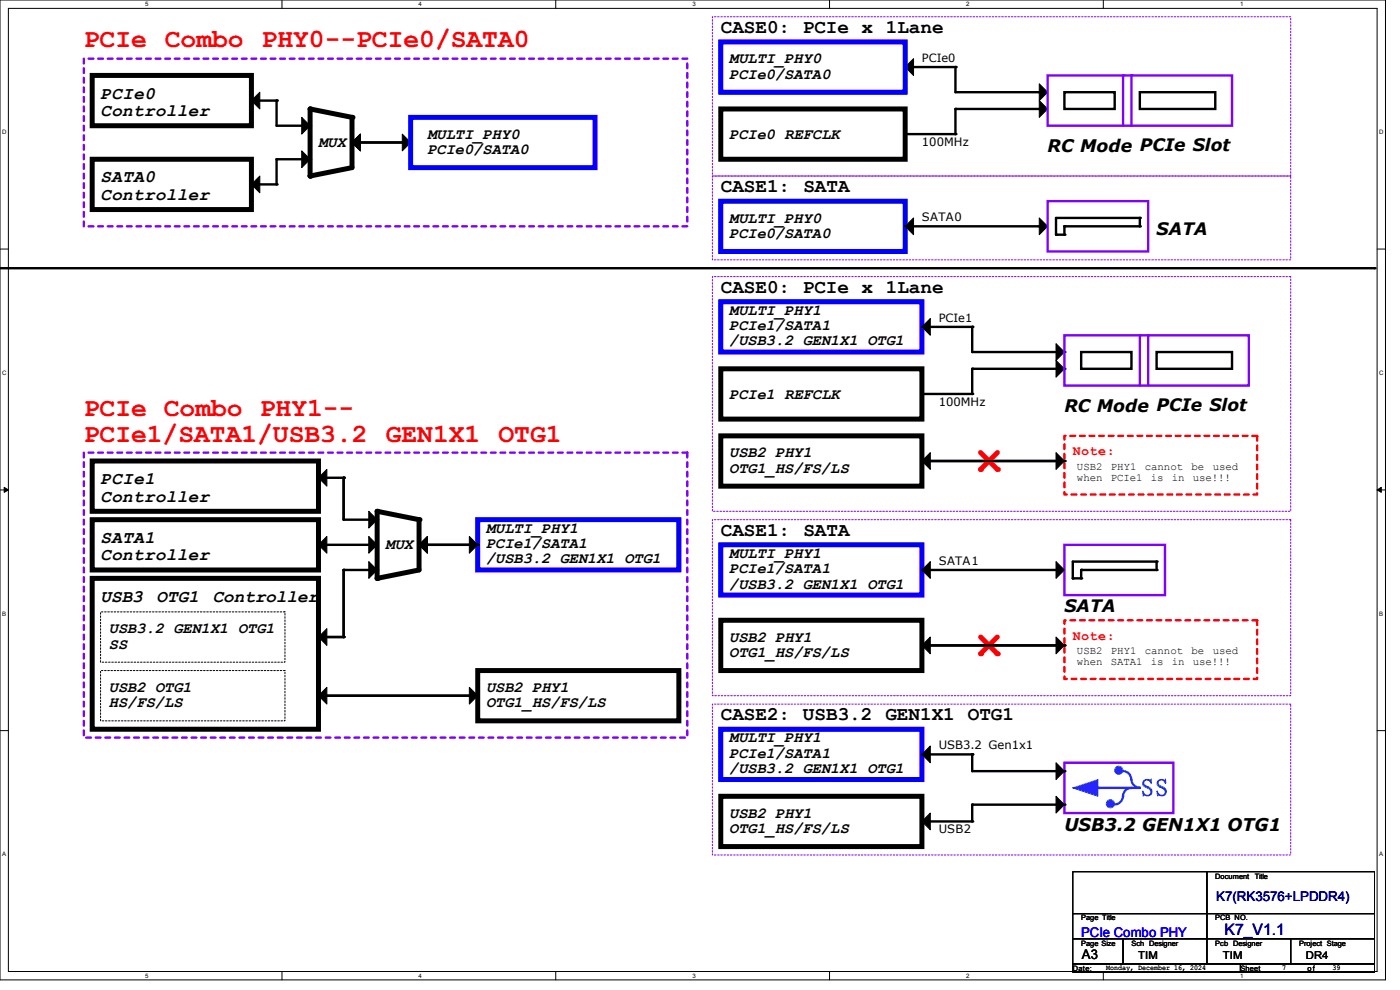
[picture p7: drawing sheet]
<svg xmlns="http://www.w3.org/2000/svg" width="297mm" height="210mm" viewBox="0 0 297 210" stroke-linecap="round" stroke-linejoin="round" font-family="sans-serif">
<g fill="none" stroke="#000" stroke-width=".21">
<path d="M0 0h293.9v207.9h-293.9zM1.8 1.8h290.3v204.3h-290.3zM59.8 0v1.8M117.9 0v1.8M176 0v1.8M192 14.2l1.8-1.8v3.6zM234.1 0v1.8M0 52.8h1.8M292.1 52.8h1.8M0 103.9h1.8M.9 103.4l.9 .5-.9 .5zM292.1 103.9l.9-.5v1z"/>
<path d="M292.1 103.9h1.8M0 155h1.8M292.1 155h1.8M59.8 206.1v1.8M117.9 206.1v1.8M176 206.1v1.8M234.1 206.1v1.8"/>
</g>
<g fill="#000">
<path d="M.9 103.4l.9 .5-.9 .5zM292.1 103.9l.9-.5v1z"/>
<path d="M192 14.2l1.8-1.8v3.6z" fill-rule="evenodd"/>
</g>
<path d="M151.1 3.6h122.7v33.7h-122.7zM151.1 37.3h122.7v17.8h-122.7zM151.1 58.7h122.7v49.8h-122.7zM151.1 110.2h122.7v37.4h-122.7zM151.1 149.4h122.7v32h-122.7z" fill="none" stroke="#8000ff" stroke-width=".21" stroke-dasharray=".3 .3"/>
<path d="M17.8 12.4h128v35.6h-128zM17.8 96h128v60.5h-128z" fill="none" stroke="#8000ff" stroke-width=".51" stroke-dasharray="1 1"/>
<path d="M225.8 92.5h40.9v12.4h-40.9zM225.8 131.6h40.9v12.4h-40.9z" fill="none" stroke="#f00" stroke-width=".51" stroke-dasharray="1 1"/>
<path d="M65.8 23.1v14.2l8.9-1.7v-10.7" fill="none" stroke="#000" stroke-width="1.1"/>
<g fill="#000">
<circle cx="65.8" cy="37.3" r=".53"/>
<circle cx="74.7" cy="24.9" r=".53"/>
</g>
<path d="M238.3 16v10.7" fill="none" stroke="#8000ff" stroke-width=".51"/>
<circle cx="238.3" cy="16" r=".25" fill="#8000ff"/>
<path d="M240 16v10.7" fill="none" stroke="#8000ff" stroke-width=".51"/>
<circle cx="240" cy="16" r=".25" fill="#8000ff"/>
<path d="M192 14.2h10.7v5.4h17.8M53.3 21.3h5.4v5.4h7.1M65.8 33.8h-7.1v5.3h-5.4M74.7 30.2h12.4M220.5 23.1h-17.8v5.3h-10.7M0 56.9h291.6M192 48h28.5M224 46.2h17.8v1.8h-16v1.8h-1.8z" fill="none" stroke="#000" stroke-width=".51"/>
<g fill="#000">
<circle cx="202.7" cy="14.2" r=".25"/>
<circle cx="220.5" cy="19.6" r=".25"/>
<circle cx="58.7" cy="39.1" r=".25"/>
<circle cx="58.7" cy="21.3" r=".25"/>
<circle cx="58.7" cy="33.8" r=".25"/>
<circle cx="65.8" cy="23.1" r=".53"/>
<circle cx="65.8" cy="33.8" r=".25"/>
<circle cx="65.8" cy="26.7" r=".25"/>
<circle cx="87.1" cy="30.2" r=".25"/>
<circle cx="202.7" cy="28.4" r=".25"/>
<circle cx="202.7" cy="23.1" r=".25"/>
<circle cx="220.5" cy="23.1" r=".25"/>
<circle cx="220.5" cy="48" r=".25"/>
<circle cx="224" cy="49.8" r=".25"/>
<circle cx="225.8" cy="49.8" r=".25"/>
<circle cx="225.8" cy="48" r=".25"/>
<circle cx="241.8" cy="46.2" r=".25"/>
<circle cx="241.8" cy="48" r=".25"/>
<circle cx="291.6" cy="56.9" r=".25"/>
</g>
<g fill="#000">
<path d="M220.5 17.8l1.7 1.8-1.7 1.7z" fill-rule="evenodd"/>
<path d="M53.3 21.3l1.8-1.7v3.5z" fill-rule="evenodd"/>
<path d="M53.3 39.1l1.8-1.8v3.6z" fill-rule="evenodd"/>
<path d="M64 24.9l1.8 1.8-1.8 1.7z" fill-rule="evenodd"/>
<path d="M64 32l1.8 1.8-1.8 1.8z" fill-rule="evenodd"/>
<path d="M74.7 30.2l1.8-1.8v3.6z" fill-rule="evenodd"/>
<path d="M74.7 30.2l1.8-1.8v3.6z" fill-rule="evenodd"/>
<path d="M74.7 30.2l1.8-1.8v3.6z" fill-rule="evenodd"/>
<path d="M85.3 28.4l1.8 1.8-1.8 1.8z" fill-rule="evenodd"/>
<path d="M220.5 21.3l1.7 1.8-1.7 1.8z" fill-rule="evenodd"/>
<path d="M192 48l1.8-1.8v3.6z" fill-rule="evenodd"/>
<path d="M220.5 46.2l1.7 1.8-1.7 1.8z" fill-rule="evenodd"/>
<path d="M197.4 67.6v3.5l-1.8-1.8z" fill-rule="evenodd"/>
</g>
<path d="M220.5 17.8l1.7 1.8-1.7 1.7zM53.3 21.3l1.8-1.7v3.5zM53.3 39.1l1.8-1.8v3.6zM64 24.9l1.8 1.8-1.8 1.7zM64 32l1.8 1.8-1.8 1.8zM74.7 30.2l1.8-1.8v3.6zM85.3 28.4l1.8 1.8-1.8 1.8zM220.5 21.3l1.7 1.8-1.7 1.8zM192 48l1.8-1.8v3.6zM220.5 46.2l1.7 1.8-1.7 1.8zM197.4 67.6v3.5l-1.8-1.8z" fill="none" stroke="#000" stroke-width=".21"/>
<path d="M19.6 16h33.7v10.7h-33.7zM19.6 33.8h33.7v10.6h-33.7zM65.8 23.1l8.9 1.8M152.9 23.1h39.1v10.7h-39.1zM152.9 78.2h42.7v10.7h-42.7zM19.6 97.8h48v10.7h-48zM152.9 92.5h42.7v10.6h-42.7zM19.6 110.2h48v10.7h-48zM19.6 122.7h48v32h-48zM152.9 131.6h42.7v10.6h-42.7zM101.3 142.2h42.7v10.7h-42.7zM152.9 168.9h42.7v10.7h-42.7z" fill="none" stroke="#000" stroke-width="1.1"/>
<path d="M152.9 8.9h39.1v10.7h-39.1zM87.1 24.9h39.1v10.7h-39.1zM152.9 42.7h39.1v10.6h-39.1zM152.9 64h42.7v10.7h-42.7zM101.3 110.2h42.7v10.7h-42.7zM152.9 115.6h42.7v10.6h-42.7zM152.9 154.7h42.7v10.7h-42.7z" fill="none" stroke="#00f" stroke-width="1.1"/>
<path d="M21.3 129.8h39.2v10.7h-39.2zM21.3 142.2h39.2v10.7h-39.2z" fill="none" stroke="#000" stroke-width=".21" stroke-dasharray=".3 .3"/>
<path d="M241.8 71.1v10.7" fill="none" stroke="#8000ff" stroke-width=".51"/>
<circle cx="241.8" cy="71.1" r=".25" fill="#8000ff"/>
<path d="M243.6 71.1v10.7" fill="none" stroke="#8000ff" stroke-width=".51"/>
<circle cx="243.6" cy="71.1" r=".25" fill="#8000ff"/>
<path d="M195.6 69.3h10.6v5.4h19.6M225.8 78.2h-19.6v5.4h-10.6M67.6 101.3h5.3v8.9h7.1M69.3 115.6h8.9M88.9 115.6h12.4M227.6 119.1h17.8v1.8h-16v1.8h-1.8zM80 120.9h-7.1v14.2h-5.3M195.6 120.9h28.4M67.6 147.6h33.7" fill="none" stroke="#000" stroke-width=".51"/>
<g fill="#000">
<circle cx="206.2" cy="78.2" r=".25"/>
<circle cx="206.2" cy="69.3" r=".25"/>
<circle cx="225.8" cy="78.2" r=".25"/>
<circle cx="225.8" cy="74.7" r=".25"/>
<circle cx="206.2" cy="83.6" r=".25"/>
<circle cx="72.9" cy="101.3" r=".25"/>
<circle cx="78.2" cy="115.6" r=".25"/>
<circle cx="80" cy="108.5" r=".53"/>
<circle cx="80" cy="110.2" r=".25"/>
<circle cx="88.9" cy="110.2" r=".53"/>
<circle cx="101.3" cy="115.6" r=".25"/>
<circle cx="245.4" cy="119.1" r=".25"/>
<circle cx="72.9" cy="135.1" r=".25"/>
<circle cx="72.9" cy="120.9" r=".25"/>
<circle cx="80" cy="122.7" r=".53"/>
<circle cx="80" cy="120.9" r=".25"/>
<circle cx="224" cy="120.9" r=".25"/>
<circle cx="227.6" cy="122.7" r=".25"/>
<circle cx="229.4" cy="120.9" r=".25"/>
<circle cx="229.4" cy="122.7" r=".25"/>
<circle cx="245.4" cy="120.9" r=".25"/>
<circle cx="101.3" cy="147.6" r=".25"/>
</g>
<g fill="#000">
<path d="M224 72.9l1.8 1.8-1.8 1.8z" fill-rule="evenodd"/>
<path d="M224 76.5l1.8 1.7-1.8 1.8z" fill-rule="evenodd"/>
<path d="M69.3 99.6v3.5l-1.7-1.8z" fill-rule="evenodd"/>
<path d="M69.3 113.8v3.5l-1.7-1.7z" fill-rule="evenodd"/>
<path d="M78.2 108.5l1.8 1.7-1.8 1.8z" fill-rule="evenodd"/>
<path d="M78.2 113.8l1.8 1.8-1.8 1.7z" fill-rule="evenodd"/>
<path d="M90.7 113.8v3.5l-1.8-1.7z" fill-rule="evenodd"/>
<path d="M90.7 113.8v3.5l-1.8-1.7z" fill-rule="evenodd"/>
<path d="M99.6 113.8l1.7 1.8-1.7 1.7z" fill-rule="evenodd"/>
<path d="M69.3 133.3v3.6l-1.7-1.8z" fill-rule="evenodd"/>
<path d="M78.2 119.1l1.8 1.8-1.8 1.8z" fill-rule="evenodd"/>
<path d="M197.4 119.1v3.6l-1.8-1.8z" fill-rule="evenodd"/>
<path d="M224 119.1l1.8 1.8-1.8 1.8z" fill-rule="evenodd"/>
<path d="M69.3 145.8v3.6l-1.7-1.8z" fill-rule="evenodd"/>
<path d="M99.6 145.8l1.7 1.8-1.7 1.8z" fill-rule="evenodd"/>
<path d="M197.4 158.2v3.6l-1.8-1.8z" fill-rule="evenodd"/>
</g>
<g fill="none" stroke="#000" stroke-width=".21">
<path d="M224 72.9l1.8 1.8-1.8 1.8zM224 76.5l1.8 1.7-1.8 1.8zM69.3 99.6v3.5l-1.7-1.8zM69.3 113.8v3.5l-1.7-1.7zM78.2 108.5l1.8 1.7-1.8 1.8zM78.2 113.8l1.8 1.8-1.8 1.7zM78.2 119.1l1.8 1.8-1.8 1.8zM90.7 113.8v3.5l-1.8-1.7zM99.6 113.8l1.7 1.8-1.7 1.7zM197.4 119.1v3.6l-1.8-1.8zM224 119.1l1.8 1.8-1.8 1.8zM69.3 133.3v3.6l-1.7-1.8z"/>
<path d="M69.3 145.8v3.6l-1.7-1.8zM99.6 145.8l1.7 1.8-1.7 1.8zM197.4 158.2v3.6l-1.8-1.8z"/>
</g>
<path d="M80 108.5l8.9 1.7v10.7l-8.9 1.8z" fill="none" stroke="#000" stroke-width="1.1"/>
<path d="M222.2 16h39.2v10.7h-39.2zM222.2 42.7h21.4v10.6h-21.4zM225.8 71.1h39.1v10.7h-39.1zM225.8 115.6h21.3v10.6h-21.3zM225.8 161.8h23.1v10.7h-23.1z" fill="none" stroke="#8000ff" stroke-width=".51"/>
<circle cx="237.3" cy="163.4" r=".87" fill="#0080ff"/>
<circle cx="237.3" cy="163.4" r=".87" fill="none" stroke="#0080ff" stroke-width=".21"/>
<path d="M224 161.8l1.8 1.8-1.8 1.8z" fill-rule="evenodd" fill="#000"/>
<path d="M224 161.8l1.8 1.8-1.8 1.8z" fill="none" stroke="#000" stroke-width=".21"/>
<path d="M238.3 163.6a1.76 1.76 0 0 1 1.7 1.8M240 165.4a1.76 1.76 0 0 0 1.8 1.7h-8.9" fill="none" stroke="#0080ff" stroke-width=".51"/>
<path d="M195.6 160h10.6" fill="none" stroke="#000" stroke-width=".51"/>
<circle cx="206.2" cy="160" r=".25" fill="#000"/>
<circle cx="232.9" cy="167.1" r=".25" fill="#0080ff"/>
<path d="M227.6 167.1l5.3-1.7v3.5l-5.3-1.8h1.8z" fill-rule="evenodd" fill="#0080ff"/>
<path d="M227.6 167.1l5.3-1.7v3.5l-5.3-1.8h1.8z" fill="none" stroke="#0080ff" stroke-width=".21"/>
<path d="M238.2 168.9a1.76 1.76 0 0 1-1.7 1.7M240 167.1a1.76 1.76 0 0 0-1.7 1.8" fill="none" stroke="#0080ff" stroke-width=".51"/>
<path d="M206.2 163.6h19.6" fill="none" stroke="#000" stroke-width=".51"/>
<circle cx="225.8" cy="163.6" r=".25" fill="#000"/>
<circle cx="235.6" cy="170.5" r=".87" fill="#0080ff"/>
<circle cx="235.6" cy="170.5" r=".87" fill="none" stroke="#0080ff" stroke-width=".21"/>
<g fill="#000">
<path d="M197.4 96v3.6l-1.8-1.8z" fill-rule="evenodd"/>
<path d="M197.4 172.5v3.5l-1.8-1.8z" fill-rule="evenodd"/>
<path d="M224 168.9l1.8 1.8-1.8 1.8z" fill-rule="evenodd"/>
</g>
<path d="M197.4 96v3.6l-1.8-1.8zM197.4 172.5v3.5l-1.8-1.8zM224 168.9l1.8 1.8-1.8 1.8z" fill="none" stroke="#000" stroke-width=".21"/>
<path d="M225.8 19.6h10.7v3.5h-10.7zM241.8 19.6h16v3.5h-16zM229.4 74.7h10.6v3.5h-10.6zM245.4 74.7h16v3.5h-16zM195.6 97.8h30.2M206.2 160v3.6M225.8 170.7h-19.6v3.5h-10.6" fill="none" stroke="#000" stroke-width=".51"/>
<g fill="#000">
<circle cx="225.8" cy="97.8" r=".25"/>
<circle cx="206.2" cy="160" r=".25"/>
<circle cx="206.2" cy="174.2" r=".25"/>
<circle cx="206.2" cy="170.7" r=".25"/>
<circle cx="225.8" cy="170.7" r=".25"/>
</g>
<path d="M211.6 96l-3.6 3.6" fill="none" stroke="#f00" stroke-width="1.1"/>
<circle cx="208" cy="99.6" r=".53" fill="#f00"/>
<path d="M208 96l3.6 3.6" fill="none" stroke="#f00" stroke-width="1.1"/>
<circle cx="211.6" cy="99.6" r=".53" fill="#f00"/>
<g fill="#000">
<path d="M224 96l1.8 1.8-1.8 1.8z" fill-rule="evenodd"/>
<path d="M197.4 135.1v3.6l-1.8-1.8z" fill-rule="evenodd"/>
</g>
<path d="M224 96l1.8 1.8-1.8 1.8zM197.4 135.1v3.6l-1.8-1.8z" fill="none" stroke="#000" stroke-width=".21"/>
<path d="M195.6 97.8h30.2M195.6 136.9h30.2" fill="none" stroke="#000" stroke-width=".51"/>
<g fill="#000">
<circle cx="225.8" cy="97.8" r=".25"/>
<circle cx="225.8" cy="136.9" r=".25"/>
</g>
<path d="M211.6 135.1l-3.6 3.6" fill="none" stroke="#f00" stroke-width="1.1"/>
<circle cx="208" cy="138.7" r=".53" fill="#f00"/>
<path d="M208 135.1l3.6 3.6" fill="none" stroke="#f00" stroke-width="1.1"/>
<circle cx="211.6" cy="138.7" r=".53" fill="#f00"/>
<path d="M224 135.1l1.8 1.8-1.8 1.8z" fill-rule="evenodd" fill="#000"/>
<path d="M224 135.1l1.8 1.8-1.8 1.8zM227.6 184.9h28.4v8.9h-28.4zM227.6 193.8h28.4v5.3h-28.4zM227.6 199.1h10.7v5.4h-10.7zM238.3 199.1h17.7v5.4h-17.7zM256 199.1h17.8v5.4h-17.8zM256 193.8h35.6v5.3h-35.6zM256 184.9h35.6v8.9h-35.6zM273.8 199.1h17.8v5.4h-17.8zM227.6 204.5h35.5v1.7h-35.5zM263.1 204.5h28.5v1.7h-28.5z" fill="none" stroke="#000" stroke-width=".21"/>
<path d="M195.6 136.9h30.2" fill="none" stroke="#000" stroke-width=".51"/>
<circle cx="225.8" cy="136.9" r=".25" fill="#000"/>
<g font-size="5.6" fill="#f00">
<text x="17.8" y="10">PCIe Combo PHY0--PCIe0/SATA0</text>
<text x="17.8" y="88.2">PCIe Combo PHY1--</text>
<text x="17.8" y="93.8">PCIe1/SATA1/USB3.2 GEN1X1 OTG1</text>
</g>
<text font-size="5.1" fill="#0080ff" x="242.1" y="168.9">SS</text>
<g font-size="4.1">
<text x="152.9" y="7">CASE0: PCIe x 1Lane</text>
<text x="152.9" y="40.8">CASE1: SATA</text>
<text x="152.9" y="62.1">CASE0: PCIe x 1Lane</text>
<text x="152.9" y="113.7">CASE1: SATA</text>
<text x="152.9" y="152.8">CASE2: USB3.2 GEN1X1 OTG1</text>
</g>
<g font-size="3.7">
<text x="21.3" y="20.9">PCIe0</text>
<text x="21.3" y="24.6">Controller</text>
<text x="222.2" y="32.2">RC Mode PCIe Slot</text>
<text x="21.3" y="38.7">SATA0</text>
<text x="21.3" y="42.4">Controller</text>
<text x="225.8" y="87.3">RC Mode PCIe Slot</text>
<text x="21.3" y="102.7">PCIe1</text>
<text x="21.3" y="106.4">Controller</text>
<text x="21.3" y="115.1">SATA1</text>
<text x="21.3" y="118.9">Controller</text>
<text x="21.3" y="127.6">USB3</text>
<text x="33.2" y="127.6">OTG1</text>
<text x="45.1" y="127.6">Controller</text>
<text x="225.8" y="176.2">USB3.2 GEN1X1 OTG1</text>
</g>
<g font-size="3.6">
<text x="245.4" y="49.9">SATA</text>
<text x="225.8" y="129.9">SATA</text>
</g>
<g font-size="3.3">
<text x="154.7" y="13.4">MULTI_PHY0</text>
<text x="154.7" y="16.7">PCIe0/SATA0</text>
<text x="90.7" y="29.4">MULTI_PHY0</text>
<text x="154.7" y="29.4">PCIe0 REFCLK</text>
<text x="67.6" y="31.2">MUX</text>
<text x="90.7" y="32.7">PCIe0/SATA0</text>
<text x="154.7" y="47.2">MULTI_PHY0</text>
<text x="154.7" y="50.5">PCIe0/SATA0</text>
<text x="154.7" y="66.8">MULTI_PHY1</text>
<text x="154.7" y="70">PCIe1/SATA1</text>
<text x="154.7" y="73.3">/USB3.2 GEN1X1 OTG1</text>
<text x="154.7" y="84.5">PCIe1 REFCLK</text>
<text x="154.7" y="97">USB2 PHY1</text>
<text x="154.7" y="100.2">OTG1_HS/FS/LS</text>
<text x="103.1" y="113">MULTI_PHY1</text>
<text x="81.8" y="116.5">MUX</text>
<text x="103.1" y="116.2">PCIe1/SATA1</text>
<text x="103.1" y="119.5">/USB3.2 GEN1X1 OTG1</text>
<text x="154.7" y="118.3">MULTI_PHY1</text>
<text x="154.7" y="121.6">PCIe1/SATA1</text>
<text x="154.7" y="124.8">/USB3.2 GEN1X1 OTG1</text>
<text x="23.1" y="134.3">USB3.2 GEN1X1 OTG1</text>
<text x="23.1" y="137.6">SS</text>
<text x="154.7" y="136.1">USB2 PHY1</text>
<text x="154.7" y="139.4">OTG1_HS/FS/LS</text>
<text x="23.1" y="146.8">USB2 OTG1</text>
<text x="103.1" y="146.8">USB2 PHY1</text>
<text x="23.1" y="150">HS/FS/LS</text>
<text x="103.1" y="150">OTG1_HS/FS/LS</text>
<text x="154.7" y="157.4">MULTI_PHY1</text>
<text x="154.7" y="160.7">PCIe1/SATA1</text>
<text x="154.7" y="164">/USB3.2 GEN1X1 OTG1</text>
<text x="154.7" y="173.4">USB2 PHY1</text>
<text x="154.7" y="176.7">OTG1_HS/FS/LS</text>
</g>
<text font-size="3.3" fill="#0000a0" x="259.8" y="198.4">K7_V1.1</text>
<g font-size="2.8" fill="#f00">
<text x="227.6" y="96.6">Note:</text>
<text x="227.6" y="135.7">Note:</text>
</g>
<text font-size="2.8" fill="#000080" x="258" y="191.2">K7(RK3576+LPDDR4)</text>
<text font-size="2.8" fill="#00f" x="229.4" y="198.7">PCIe Combo PHY</text>
<text font-size="2.8" x="229.5" y="203.5">A3</text>
<g font-size="2.5">
<text x="195.6" y="30.9">100MHz</text>
<text x="195.6" y="46.9">SATA0</text>
<text x="199.1" y="86.1">100MHz</text>
<text x="199.1" y="119.8">SATA1</text>
<text x="199.1" y="159">USB3.2 Gen1x1</text>
<text x="199.1" y="176.7">USB2</text>
</g>
<g font-size="2.4">
<text x="195.6" y="13.1">PCIe0</text>
<text x="199.1" y="68.2">PCIe1</text>
</g>
<g font-size="2.3">
<text x="228.5" y="99.7">USB2</text>
<text x="228.5" y="101.9">when</text>
<text x="235.6" y="101.9">PCIe1</text>
<text x="235.7" y="99.7">PHY1</text>
<text x="242.9" y="99.7">cannot</text>
<text x="244.1" y="101.9">is</text>
<text x="248.6" y="101.9">in</text>
<text x="252.8" y="99.7">be</text>
<text x="253" y="101.9">use!!!</text>
<text x="257.3" y="99.7">used</text>
<text x="228.5" y="138.8">USB2</text>
<text x="228.5" y="141.1">when</text>
<text x="235.6" y="141.1">SATA1</text>
<text x="235.7" y="138.8">PHY1</text>
<text x="242.9" y="138.8">cannot</text>
<text x="244.1" y="141.1">is</text>
<text x="248.6" y="141.1">in</text>
<text x="252.8" y="138.8">be</text>
<text x="253" y="141.1">use!!!</text>
<text x="257.3" y="138.8">used</text>
<text x="241.5" y="203.3">TIM</text>
<text x="259.4" y="203.3">TIM</text>
<text x="277" y="203.3">DR4</text>
</g>
<g font-size="1.6">
<text x="257.8" y="186.4">Document</text>
<text x="266.2" y="186.4">Title</text>
<text x="229.4" y="195.2">Page Title</text>
<text x="257.8" y="195.2">PCB NO.</text>
<text x="229.4" y="200.6">Page Size</text>
<text x="240" y="200.6">Sch Designer</text>
<text x="257.8" y="200.6">Pcb Designer</text>
<text x="275.6" y="200.6">Project Stage</text>
<text x="227.6" y="205.9">Date:</text>
<text x="234.7" y="205.7">Monday, December 16, 2024</text>
<text x="263.1" y="205.9">Sheet</text>
<text x="272" y="205.7">7</text>
<text x="277.4" y="205.9">o f</text>
<text x="282.7" y="205.7">39</text>
</g>
<g font-size="1.3">
<text x="30.8" y="1.3">5</text>
<text x="88.8" y="1.3">4</text>
<text x="146.9" y="1.3">3</text>
<text x="205" y="1.3">2</text>
<text x="263.1" y="1.3">1</text>
<text x=".5" y="28.4">D</text>
<text x="292.6" y="28.4">D</text>
<text x=".5" y="79.5">C</text>
<text x="292.6" y="79.5">C</text>
<text x=".5" y="130.6">B</text>
<text x="292.6" y="130.6">B</text>
<text x=".5" y="181.7">A</text>
<text x="292.6" y="181.7">A</text>
<text x="30.8" y="207.4">5</text>
<text x="88.8" y="207.4">4</text>
<text x="146.9" y="207.4">3</text>
<text x="205" y="207.4">2</text>
<text x="263.1" y="207.4">1</text>
</g>
</svg>
